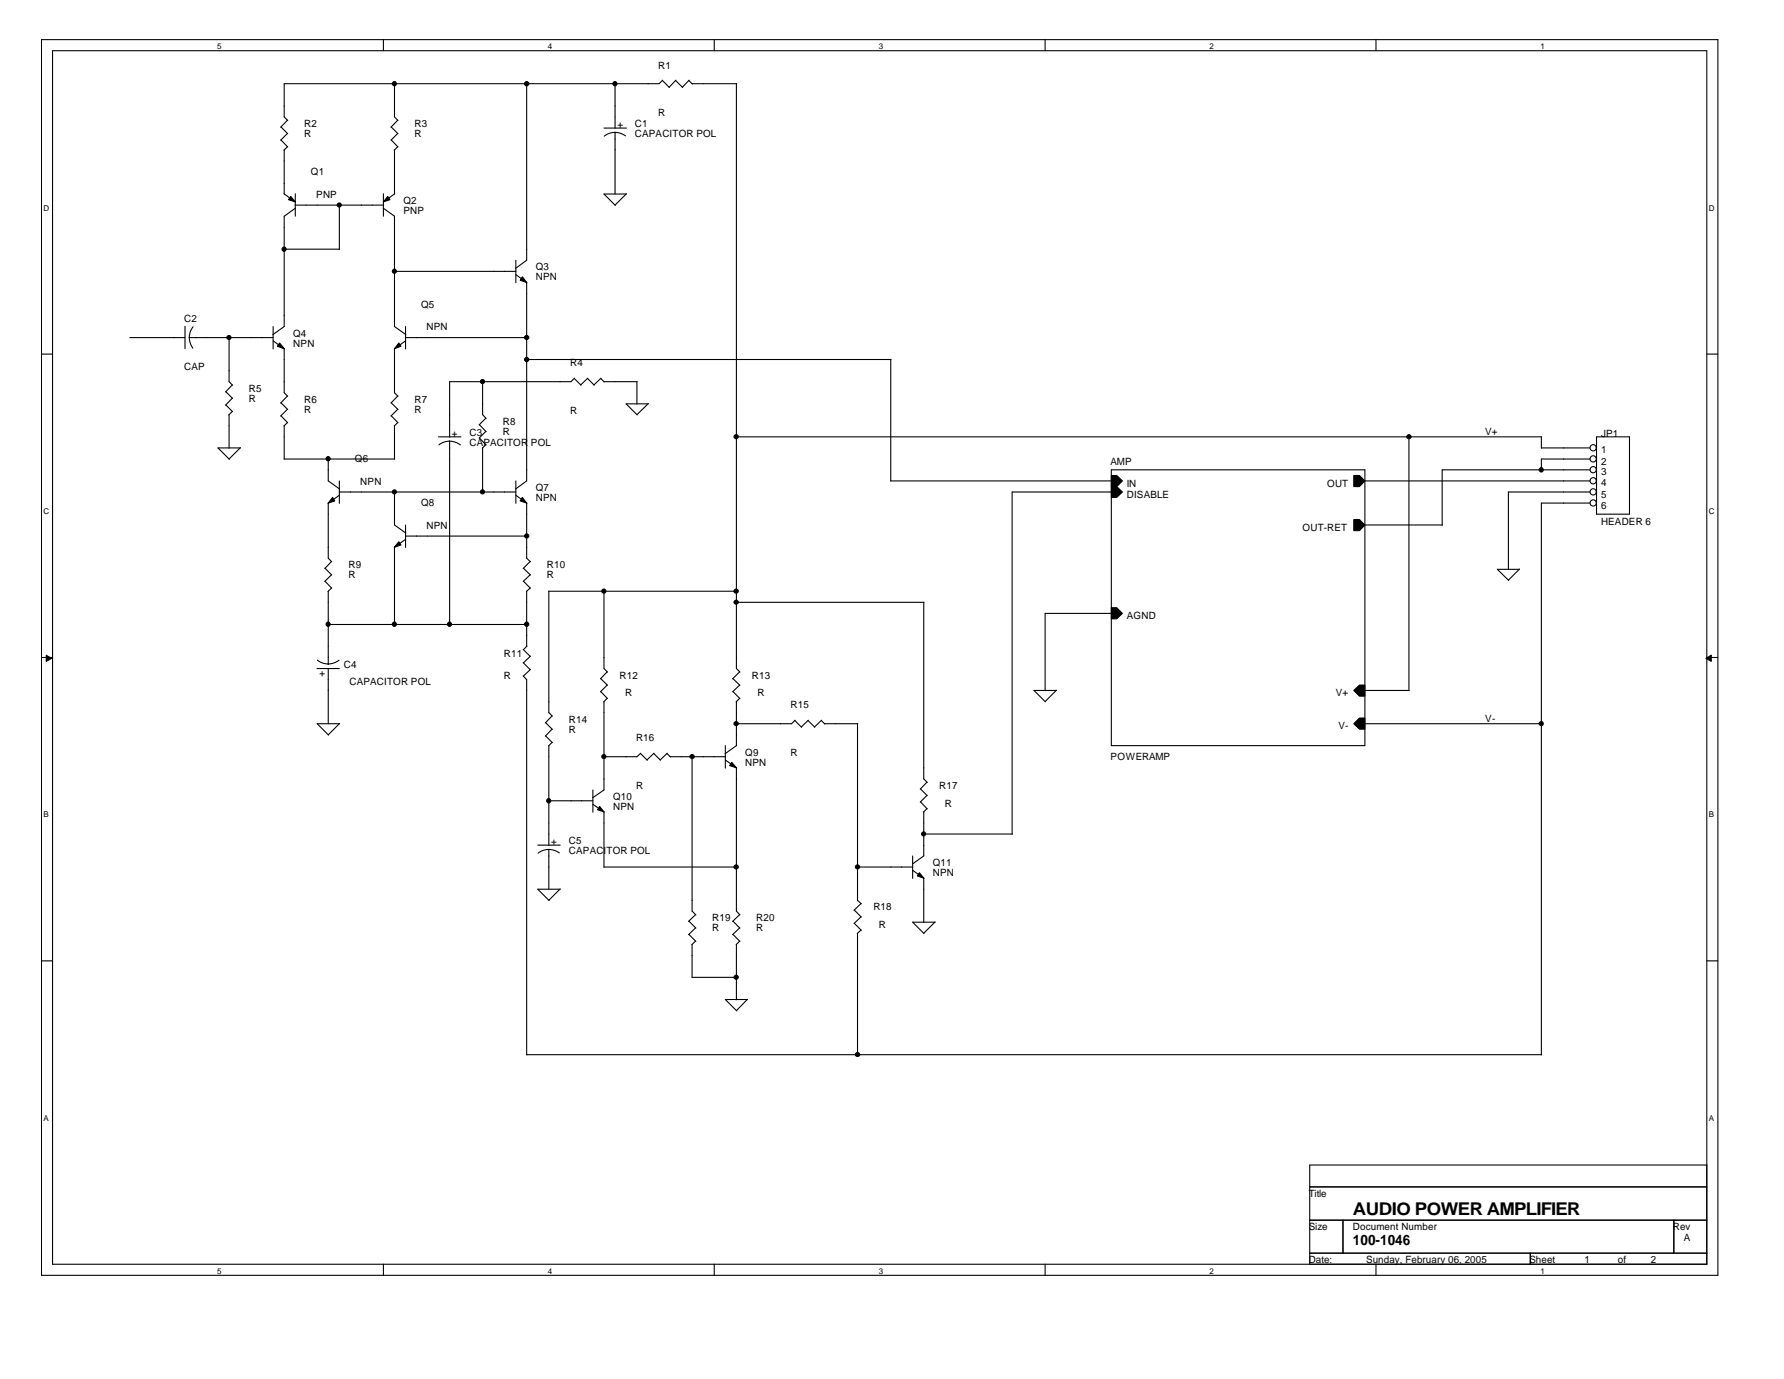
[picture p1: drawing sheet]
<svg xmlns="http://www.w3.org/2000/svg" width="279mm" height="216mm" viewBox="0 0 279 216" stroke-linecap="round" stroke-linejoin="round" font-family="sans-serif">
<g fill="none" stroke="#000" stroke-width=".17">
<path d="M6.5 6.2h262.5v193.5h-262.5zM8.2 7.9h259.1v190h-259.1zM44 19.9l1.1 1M45 18.8l-1 1.1M60 6.2v1.7M61.3 19.9l1 1M61.8 13.1v5.2l.5 .6M62.3 18.8l-1.1 1.1M82.5 13.1v27.6l-1.8 1.3M96.3 13.1v7M103.7 12.6l1.1 1.1M103.8 12.6l-.6 .5h-58.7v5.2l.6 .6"/>
<path d="M105.8 12.6l1.1 1.1M105.9 12.6l-1.1 1.1M107.9 12.6l.5 .5M107.9 12.6l-1 1.1M108.4 13.1h7M111.9 6.2v1.7M115.3 13.1v91.6l.6 .5M163.7 6.2v1.7M215.5 6.2v1.7M44 21.9l1.1 1.1M44.5 30.3l1.7 1.3M44.5 23.5v6.9"/>
<path d="M44.5 39h8.7M45 20.9l-1 1.1M45 23l-.5 .5M46.2 32.1h13.9M46.2 30.3v3.5M46.3 32.6l-1.8 1.2v17.3l-1.8 1.3M53.1 32.1v7M60 32.6l1.8 1.2v17.3l1.8 1.3M60 30.3v3.5M61.3 21.9l1 1.1M61.8 23.5v6.9M61.8 30.3l-1.8 1.3"/>
<path d="M62.3 20.9l-1.1 1.1M62.3 23l-.6 .5M94.6 20h3.5M96.3 20.7l.7 .1 1 .5M96.3 20.7l-.7 .1-1 .5M96.3 20.7v9.7M98.1 30.4h-3.5l1.8 1.8M98.1 30.3l-1.8 1.8M6.5 55.4h1.7M20.3 52.9h8.7M29 51.1v3.5M29.7 52.9v.7l.5 .9"/>
<path d="M29.7 52.9h13.1M30.2 51.2l-.5 .9v.8M35.9 52.9v6.9l.5 .5M42.8 53.4l1.8 1.2M42.8 51.1v3.5M44.5 54.6v6.9l.6 .5M61.8 54.6v6.9l.5 .5M61.8 42.5h19M63.5 53.4l-1.8 1.2M63.5 51.1v3.5M63.5 52.9h19M75.6 59.8v5.1l.5 .6"/>
<path d="M80.8 43l1.7 1.3M80.8 40.7v3.6M82.5 44.2v31.1l-1.8 1.3M82.5 56.3h57M89.9 59.2l1.1 1.1M90 59.2l-.6 .6h-19v8.6M92 59.2l1.1 1.1M92.1 59.2l-1.2 1.1M94.1 59.2l.5 .6M94.1 59.2l-1.1 1.1M94.6 59.8h5.2M99.8 59.8v3.5"/>
<path d="M139.5 56.3v19M267.3 55.4h1.7M35.4 61.3l1 1.1M35.4 63.4l1 1.1M35.9 64.9v5.3M36.4 60.3l-1.1 1.1M36.4 62.3l-1.1 1.1M36.4 64.4l-.6 .6M37.7 70.1h-3.6l1.8 1.8M37.7 70.1l-1.8 1.8M44 63.1l1.1 1M44 65.1l1.1 1.1"/>
<path d="M44.5 66.7v5.2M44.5 71.9h17.3M45 62l-1 1.1M45 64.1l-1 1M45 66.1l-.5 .6M51.4 78.8v8.6l.6 .6M51.4 71.9v3.4l1.8 1.3M53.1 77h27.7M53.1 77.5l-1.7 1.3M53.1 75.3v3.5M61.3 63.1l1 1M61.3 65.1l1 1.1"/>
<path d="M61.8 66.7v5.2M61.8 77v5.2l1.8 1.3M62.3 66.1l-.6 .6M62.3 62l-1.1 1.1M62.3 64.1l-1.1 1M68.7 68.4h3.5M70.4 69.1l.7 .1 1 .5M70.4 69.1l-.7 .1-1 .5M70.4 69.1v28.7M75.1 66.5l1 1.1M75.1 68.6l1 1.1M75.6 70.1v7"/>
<path d="M76.1 65.5l-1.1 1M76.1 67.5l-1.1 1.1M76.1 69.6l-.6 .6M80.8 75.3v3.5M80.8 77.5l1.7 1.3M82.5 78.8v8.6l.6 .6M101.5 63.2h-3.4l1.7 1.8M101.5 63.2l-1.7 1.7M115.3 68.4h126.1M139.5 75.3h34.6M174 73.6h39.8v43.1h-39.8zM174.1 77h-15.6v53.6"/>
<path d="M213.8 75.3h35.2M220.7 68.4v39.7M241.4 70.1h7.6M241.4 68.4v1.8M249 73.6h-23.1v8.6M249 71.9h-7.6v1.7M249 77h-12.8v12.2M249 78.8h-7.6v86.4M250 68.4h5.2v12.1h-5.2zM50.9 89l1.1 1M50.9 91l1.1 1.1M51.4 92.6v11.4"/>
<path d="M51.4 97.8h31.1M51.9 87.9l-1 1.1M51.9 90l-1 1M51.9 92.1l-.5 .5M61.8 85.7v12.1M63.5 82.2v3.5M63.5 84.4l-1.8 1.3M63.5 83.9h19M82 89l1.1 1M82 91l1.1 1.1M82.5 92.6v8.6M83 87.9l-1.1 1.1"/>
<path d="M83 90l-1.1 1M83 92.1l-.6 .5M85.9 92.6h29.5M86 92.6v19l.5 .5M94.6 92.6v12.1l.5 .5M115.3 94.3h29.4M144.7 94.3v27.6l.5 .6M174.1 96h-10.4v12.1M213.8 82.2h12.1M238 89.1h-3.5l1.8 1.8M238 89.1l-1.8 1.7M6.5 102.9h1.7"/>
<path d="M49.6 104.7h3.5M49.7 103.4l1 .5 .7 .1M51.4 104.6v8.7M53.1 103.4l-1 .5-.7 .1M53.2 113.3h-3.5l1.8 1.8M53.2 113.3l-1.8 1.7M81.9 105.8l.6 .6v58.8M81.9 103.7l1.1 1.1M81.9 101.7l1.1 1.1M82.5 101.2l-.5 .5M83.1 104.8l-1.1 1.1M83.1 102.7l-1.1 1.1"/>
<path d="M85.4 113.1l1.1 1.1M85.4 115.2l1.1 1.1M86 116.7v15.7M86.5 112.1l-1.1 1.1M86.5 114.2l-1.1 1.1M86.5 116.2l-.6 .6M94.1 106.2l1 1.1M94.1 108.3l1 1.1M94.6 109.8v13.9l-1.8 1.2M95.1 105.2l-1.1 1.1M95.1 107.3l-1.1 1M95.1 109.3l-.6 .6"/>
<path d="M100.3 118l1.1 1M100.3 117.9l-.5 .6h-5.2M102.4 118l1 1M102.4 117.9l-1.1 1.1M104.5 118l.5 .5M104.5 117.9l-1.1 1.1M105 118.5h8.6M108.4 118.5v24.1l.6 .6M113.6 119l1.8 1.3M113.6 116.7v3.6M114.8 106.2l1.1 1.1M114.8 108.3l1.1 1.1"/>
<path d="M115.3 109.8v6.9l-1.7 1.3M115.8 105.2l-1.1 1.1M115.8 107.3l-1.1 1M115.8 109.3l-.5 .6M124.5 112.8l1 1.1M124.5 112.8l-.5 .5h-8.7M126.6 112.8l1 1.1M126.6 112.8l-1.1 1M128.6 112.8l.6 .6M128.7 112.8l-1.1 1M129.1 113.3h5.2M134.3 113.3v27.7l.6 .5"/>
<path d="M165.5 108.1h-3.6l1.8 1.8M165.5 108.1l-1.8 1.7M213.8 108.1h6.9M213.8 113.3h27.6M267.3 102.9h1.7M84.2 132.3h3.5M86 133l.7 .1 .9 .4M86 133l-.8 .1-.9 .5M86 133v6.2M86 125.4h6.9M87.7 139.2h-3.5l1.8 1.8M87.7 139.2l-1.7 1.8"/>
<path d="M92.9 125.9l1.7 1.3M92.9 123.7v3.5M94.6 127.1v8.7M94.6 135.7h20.8M115.3 120.2v22.4l.6 .6M134.3 135.7h8.6M142.9 136.3l1.8 1.2M142.9 134v3.5M144.2 123.5l1 1.1M144.2 125.5l1 1.1M144.7 127.1v6.9l-1.8 1.3M144.7 137.5v6.9"/>
<path d="M144.7 130.6h13.9M145.2 122.5l-1.1 1.1M145.2 124.5l-1.1 1.1M145.2 126.6l-.6 .6M6.5 150.4h1.7M107.9 144.2l1.1 1.1M107.9 146.3l1.1 1.1M108.4 147.9v5.2M108.4 153h7M108.9 143.2l-1.1 1.1M108.9 145.3l-1.1 1M108.9 147.3l-.6 .6"/>
<path d="M114.8 144.2l1.1 1.1M114.8 146.3l1.1 1.1M115.3 147.9v8.6M115.8 143.2l-1.1 1.1M115.8 145.3l-1.1 1M115.8 147.3l-.5 .6M117.1 156.5h-3.5l1.8 1.8M117.1 156.4l-1.8 1.8M133.8 142.5l1.1 1.1M133.8 144.6l1.1 1.1M134.3 146.1v19.1M134.8 141.5l-1.1 1"/>
<path d="M134.8 143.5l-1.1 1.1M134.8 145.6l-.5 .6M146.4 144.4h-3.5l1.8 1.8M146.4 144.3l-1.7 1.8M267.3 150.4h1.7M82.5 165.1h158.9M60 197.9v1.8M111.9 197.9v1.8M163.7 197.9v1.8M205.1 185.8h62.2M205.1 191h62.2M205.1 196.2h62.2"/>
<path d="M210.3 191v5.2M215.5 197.9v1.8M239.7 196.2v1.7M262.1 191v5.2M267.3 182.4h-62.2v15.5"/>
<circle cx="249.5" cy="71.8" r=".49"/>
<circle cx="249.5" cy="75.3" r=".49"/>
<circle cx="249.5" cy="78.7" r=".49"/>
<circle cx="249.5" cy="73.5" r=".49"/>
<circle cx="249.5" cy="70.1" r=".49"/>
<circle cx="249.5" cy="77" r=".49"/>
</g>
<g fill="#000" stroke="#000" stroke-width=".16">
<path d="M7.2 102.6l.9 .5-.9 .4z" fill-rule="evenodd"/>
<path d="M267.2 103.1l.8-.5v.9z" fill-rule="evenodd"/>
</g>
<g fill="#000" stroke="#000" stroke-width=".17">
<path d="M45.5 30.8l.7 .8-1-.3z" fill-rule="evenodd"/>
<path d="M60.7 30.8l.4 .5-1.1 .3z" fill-rule="evenodd"/>
<path d="M43.8 53.7l.7 .9-1-.4z" fill-rule="evenodd"/>
<path d="M62.5 53.7l.3 .5-1 .4z" fill-rule="evenodd"/>
<path d="M81.8 43.3l.7 .9-1-.3z" fill-rule="evenodd"/>
<path d="M52.1 77.9l.3 .5-1 .4z" fill-rule="evenodd"/>
<path d="M81.8 77.9l.7 .9-1-.4z" fill-rule="evenodd"/>
<path d="M174 74.4h.9l.9 .9-.9 .9h-.9z" fill-rule="evenodd"/>
<path d="M174 76.2h.9l.9 .8-.9 .9h-.9z" fill-rule="evenodd"/>
<path d="M212 74.4h.9l.9 .9-.9 .9h-.9z" fill-rule="evenodd"/>
<path d="M62.5 84.8l.3 .5-1 .4z" fill-rule="evenodd"/>
<path d="M174 95.1h.9l.9 .9-.9 .9h-.9z" fill-rule="evenodd"/>
<path d="M212 81.3h.9l.9 .9-.9 .9h-.9z" fill-rule="evenodd"/>
<path d="M212 108.1l.9-.8h.9v1.7h-.9z" fill-rule="evenodd"/>
<path d="M212 113.3l.9-.9h.9v1.8h-.9z" fill-rule="evenodd"/>
<path d="M93.9 126.3l.7 .8-1-.3z" fill-rule="evenodd"/>
<path d="M114.6 119.4l.7 .8-1-.3z" fill-rule="evenodd"/>
<path d="M144 136.6l.7 .9-1-.4z" fill-rule="evenodd"/>
<circle cx="61.8" cy="13.1" r=".33"/>
<circle cx="82.5" cy="13.1" r=".33"/>
<circle cx="96.3" cy="13.1" r=".33"/>
<circle cx="44.5" cy="39" r=".33"/>
<circle cx="53.1" cy="32.1" r=".32"/>
<circle cx="35.9" cy="52.8" r=".32"/>
<circle cx="61.8" cy="42.5" r=".32"/>
<circle cx="75.6" cy="59.7" r=".32"/>
<circle cx="82.5" cy="56.3" r=".33"/>
<circle cx="82.5" cy="52.8" r=".33"/>
<circle cx="51.4" cy="71.8" r=".33"/>
<circle cx="61.8" cy="77" r=".32"/>
<circle cx="75.6" cy="77" r=".32"/>
<circle cx="115.3" cy="68.4" r=".33"/>
<circle cx="220.7" cy="68.4" r=".33"/>
<circle cx="241.4" cy="73.6" r=".33"/>
<circle cx="51.4" cy="97.7" r=".33"/>
<circle cx="61.8" cy="97.7" r=".33"/>
<circle cx="70.4" cy="97.7" r=".33"/>
<circle cx="82.5" cy="97.7" r=".33"/>
<circle cx="82.5" cy="83.9" r=".33"/>
<circle cx="94.6" cy="92.5" r=".32"/>
<circle cx="115.3" cy="92.5" r=".33"/>
<circle cx="115.3" cy="94.3" r=".33"/>
<circle cx="94.6" cy="118.5" r=".32"/>
<circle cx="108.4" cy="118.5" r=".33"/>
<circle cx="115.3" cy="113.3" r=".33"/>
<circle cx="241.4" cy="113.3" r=".32"/>
<circle cx="85.9" cy="125.4" r=".33"/>
<circle cx="115.3" cy="135.7" r=".33"/>
<circle cx="134.3" cy="135.7" r=".33"/>
<circle cx="144.6" cy="130.6" r=".32"/>
<circle cx="115.3" cy="153" r=".33"/>
<circle cx="134.3" cy="165.1" r=".33"/>
</g>
<text font-size="2.8" x="211.9" y="190.3">AUDIO POWER AMPLIFIER</text>
<text font-size="2.2" x="211.9" y="195">100-1046</text>
<g font-size="1.6">
<text x="103.1" y="10.8">R1</text>
<text x="47.6" y="19.9">R2</text>
<text x="47.6" y="21.5">R</text>
<text x="64.9" y="19.9">R3</text>
<text x="64.9" y="21.5">R</text>
<text x="96.7" y="20.1">+</text>
<text x="99.4" y="19.9">C1</text>
<text x="99.4" y="21.5">CAPACITOR POL</text>
<text x="103.1" y="18.2">R</text>
<text x="48.7" y="27.5">Q1</text>
<text x="49.5" y="30.9">PNP</text>
<text x="63.2" y="32">Q2</text>
<text x="63.2" y="33.5">PNP</text>
<text x="83.9" y="42.3">Q3</text>
<text x="83.9" y="43.9">NPN</text>
<text x="28.8" y="50.5">C2</text>
<text x="45.9" y="52.7">Q4</text>
<text x="66" y="48.2">Q5</text>
<text x="66.8" y="51.7">NPN</text>
<text x="28.8" y="57.9">CAP</text>
<text x="45.9" y="54.3">NPN</text>
<text x="89.3" y="57.4">R4</text>
<text x="39" y="61.3">R5</text>
<text x="39" y="62.9">R</text>
<text x="47.6" y="63.1">R6</text>
<text x="47.6" y="64.6">R</text>
<text x="64.9" y="63.1">R7</text>
<text x="64.9" y="64.6">R</text>
<text x="89.3" y="64.8">R</text>
<text x="70.8" y="68.4">+</text>
<text x="73.5" y="68.2">C3</text>
<text x="73.5" y="69.8">CAPACITOR POL</text>
<text x="78.7" y="66.5">R8</text>
<text x="78.7" y="68.1">R</text>
<text x="232.6" y="68.1">V+</text>
<text x="250.7" y="68.4">JP1</text>
<text x="250.7" y="71">1</text>
<text x="55.6" y="72.4">Q6</text>
<text x="56.4" y="75.9">NPN</text>
<text x="83.9" y="76.9">Q7</text>
<text x="173.9" y="72.7">AMP</text>
<text x="176.5" y="76.2">IN</text>
<text x="176.5" y="77.9">DISABLE</text>
<text x="207.9" y="76.2">OUT</text>
<text x="250.7" y="72.7">2</text>
<text x="250.7" y="74.4">3</text>
<text x="250.7" y="76.2">4</text>
<text x="250.7" y="77.9">5</text>
<text x="66" y="79.3">Q8</text>
<text x="66.8" y="82.8">NPN</text>
<text x="83.9" y="78.4">NPN</text>
<text x="204" y="83.1">OUT-RET</text>
<text x="250.7" y="82.3">HEADER 6</text>
<text x="250.7" y="79.6">6</text>
<text x="54.6" y="89">R9</text>
<text x="85.6" y="89">R10</text>
<text x="54.6" y="90.6">R</text>
<text x="85.6" y="90.6">R</text>
<text x="176.5" y="96.9">AGND</text>
<text x="50.9" y="105" transform="rotate(-180 50.9 105)">+</text>
<text x="53.8" y="104.5">C4</text>
<text x="54.7" y="107.3">CAPACITOR POL</text>
<text x="78.9" y="102.8">R11</text>
<text x="78.9" y="106.3">R</text>
<text x="97" y="106.3">R12</text>
<text x="117.8" y="106.3">R13</text>
<text x="89.1" y="113.2">R14</text>
<text x="97.9" y="109">R</text>
<text x="118.6" y="109">R</text>
<text x="123.8" y="110.9">R15</text>
<text x="209.2" y="109">V+</text>
<text x="232.6" y="113">V-</text>
<text x="89.1" y="114.7">R</text>
<text x="99.6" y="116.1">R16</text>
<text x="116.7" y="118.3">Q9</text>
<text x="116.7" y="119.9">NPN</text>
<text x="123.8" y="118.3">R</text>
<text x="173.9" y="119">POWERAMP</text>
<text x="209.6" y="114.2">V-</text>
<text x="96" y="125.3">Q10</text>
<text x="99.6" y="123.5">R</text>
<text x="147.1" y="123.5">R17</text>
<text x="96" y="126.8">NPN</text>
<text x="148" y="126.3">R</text>
<text x="86.3" y="132.3">+</text>
<text x="89.1" y="132.2">C5</text>
<text x="89.1" y="133.7">CAPACITOR POL</text>
<text x="146.1" y="135.6">Q11</text>
<text x="146.1" y="137.2">NPN</text>
<text x="136.8" y="142.5">R18</text>
<text x="111.5" y="144.2">R19</text>
<text x="111.5" y="145.8">R</text>
<text x="118.4" y="144.2">R20</text>
<text x="118.4" y="145.8">R</text>
<text x="137.6" y="145.3">R</text>
<text x="205" y="187.4">Title</text>
<text x="205" y="192.6">Size</text>
<text x="205" y="197.8">Date:</text>
<text x="211.9" y="192.6">Document Number</text>
<text x="214" y="197.8">Sunday, February 06, 2005</text>
<text x="239.5" y="197.8">Sheet</text>
<text x="248.2" y="197.8">1</text>
<text x="253.4" y="197.8">of</text>
<text x="258.5" y="197.8">2</text>
<text x="262" y="192.6">Rev</text>
<text x="263.7" y="194.4">A</text>
</g>
<g font-size="1.3">
<text x="34" y="7.7">5</text>
<text x="85.8" y="7.7">4</text>
<text x="137.6" y="7.7">3</text>
<text x="189.4" y="7.7">2</text>
<text x="241.3" y="7.7">1</text>
<text x="6.8" y="33">D</text>
<text x="267.6" y="33">D</text>
<text x="6.8" y="80.5">C</text>
<text x="267.6" y="80.5">C</text>
<text x="6.8" y="128">B</text>
<text x="267.6" y="128">B</text>
<text x="6.8" y="175.5">A</text>
<text x="267.6" y="175.5">A</text>
<text x="34" y="199.4">5</text>
<text x="85.8" y="199.4">4</text>
<text x="137.6" y="199.4">3</text>
<text x="189.4" y="199.4">2</text>
<text x="241.3" y="199.4">1</text>
</g>
</svg>
